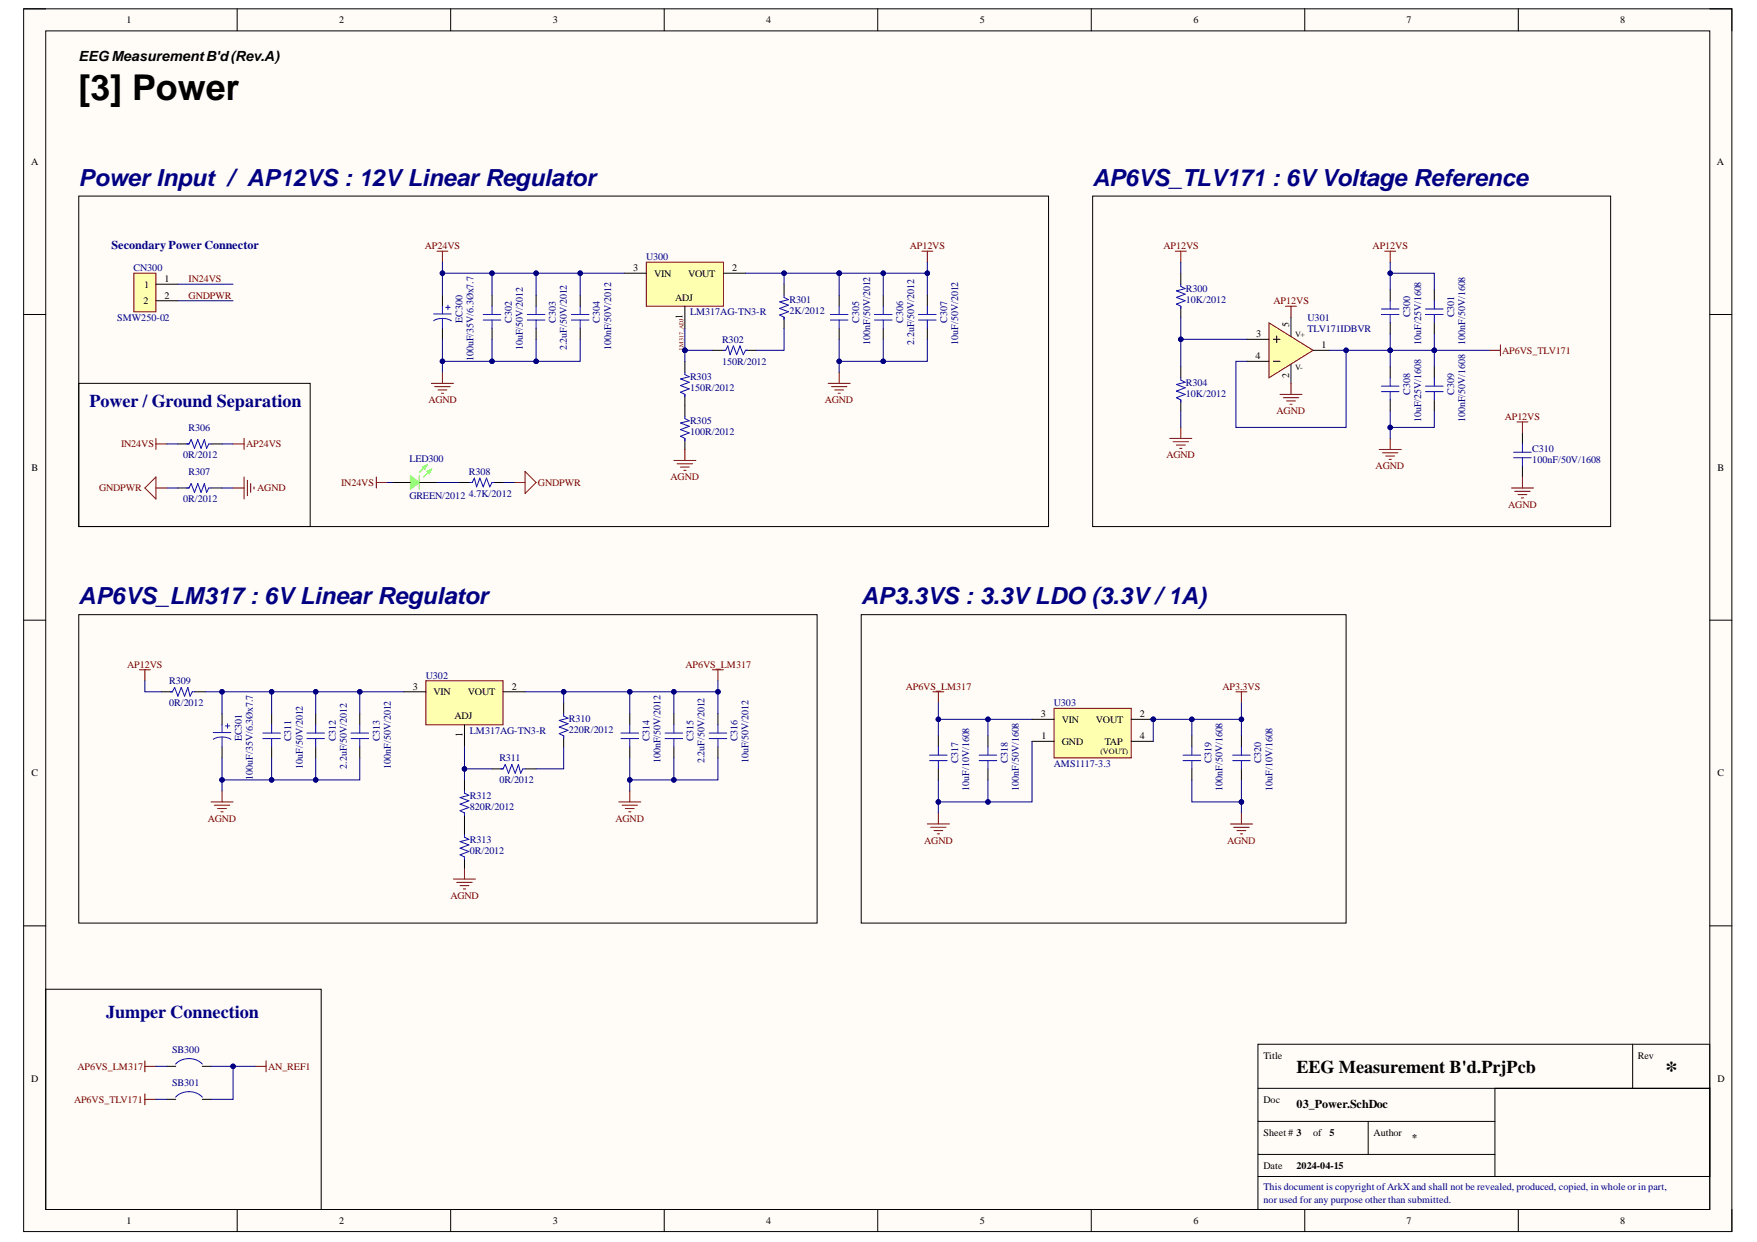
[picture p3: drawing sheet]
<svg xmlns="http://www.w3.org/2000/svg" width="297mm" height="210mm" viewBox="0 0 297 210" stroke-linecap="round" stroke-linejoin="round" font-family="sans-serif">
<path d="M4 1.5h288.8v206.6h-288.8z" fill-rule="evenodd" fill="#fffcf8"/>
<path d="M4 1.5h288.8v206.6h-288.8z" fill="none" stroke="#000" stroke-width=".17"/>
<path d="M7.7 5.2h281.4v199.2h-281.4z" fill-rule="evenodd" fill="#fffcf8"/>
<g fill="none" stroke="#000" stroke-width=".17">
<path d="M4 1.5h3.7M7.7 5.2h281.4v199.2h-281.4zM40.1 1.5v3.7M76.2 1.5v3.7M112.3 1.5v3.7M148.4 1.5v3.7M184.5 1.5v3.7M220.6 1.5v3.7M256.7 1.5v3.7M289.1 1.5h3.7v3.7M4 53.2h3.7M289.1 53.2h3.7"/>
<path d="M66.4 81.5h3M70.9 81.5h3M77.6 81.5h1.9M83.2 81.5h1.8M4 104.8h3.7M289.1 104.8h3.7M4 156.5h3.7M289.1 156.5h3.7M212.7 176.5h76.4v27.9h-76.4zM276 176.5v7.4M212.7 183.9h76.4M212.7 198.8h76.4"/>
<path d="M212.7 189.5h40M212.7 195.1h40M231.3 189.5v5.6M252.7 183.9h36.4v14.9h-36.4zM40.1 204.4v3.7M76.2 204.4v3.7M112.3 204.4v3.7M148.4 204.4v3.7M184.5 204.4v3.7M220.6 204.4v3.7M256.7 204.4v3.7M292.8 204.4v3.7"/>
</g>
<path d="M79.5 81.5h.3l.4-.7 .4 1.5 .5-1.5 .6 1.5 .6-1.5 .5 1.5 .4-.8h.4" fill="none" stroke="#00f" stroke-width=".17"/>
<path d="M63.6 80.6v1.9M63.6 81.5h1.9" fill="none" stroke="#800000" stroke-width=".17"/>
<path d="M70.9 80.4v2.3" fill="none" stroke="#0f0" stroke-width=".17"/>
<path d="M69.4 80.4l1.5 1.1-1.5 1.2z" fill="#0f0"/>
<path d="M71.8 78.9l-.9 1M69.4 80.4l1.5 1.1-1.5 1.2z" fill="none" stroke="#0f0" stroke-width=".17"/>
<path d="M71.4 78.9l.8-.3-.4 .7z" fill="#0f0"/>
<path d="M71.4 78.9l.8-.3-.4 .7zM72.8 79.5l-1.2 1.1" fill="none" stroke="#0f0" stroke-width=".17"/>
<path d="M72.2 79.7l.7-.4-.3 .8z" fill="#0f0"/>
<path d="M72.2 79.7l.7-.4-.3 .8z" fill="none" stroke="#0f0" stroke-width=".17"/>
<path d="M109.3 44.3h13v7.5h-13z" fill-rule="evenodd" fill="#ffffb0"/>
<g fill="none" stroke="#800000" stroke-width=".17">
<path d="M73.9 42.4h1.8M74.8 42.4v1.9M109.3 44.3h13v7.5h-13zM155.8 42.4h1.9M156.8 42.4v1.9M72.9 64.8h3.8M73.5 65.3h2.6M74.1 65.9h1.4M74.6 66.5h.4M74.8 62.9v1.9M113.9 77.8h3.7M114.5 78.4h2.6"/>
<path d="M115 78.9h1.5M115.6 79.5h.4M115.8 76v1.8M140 64.8h3.7M140.6 65.3h2.6M141.1 65.9h1.5M141.7 66.5h.4M141.9 62.9v1.9"/>
</g>
<g fill="none" stroke="#000" stroke-width=".17">
<path d="M13.3 33.1h164v55.9h-164zM74.8 49.9v1.9M74.8 55.5v1.8M83.2 49.9v1.9M83.2 55.5v1.8M90.6 49.9v1.9M90.6 55.5v1.8M98.1 49.9v1.9M98.1 55.5v1.8M105.5 46.2h3.8M115.8 51.8v3.7M120.4 59.2h1.9"/>
<path d="M122.3 46.2h3.7M126 59.2h1.9M132.6 48v1.9M132.6 53.6v1.9M141.9 49.9v1.9M141.9 55.5v1.8M149.3 49.9v1.9M149.3 55.5v1.8M156.8 49.9v1.9M156.8 55.5v1.8M115.8 61.1v1.8M115.8 66.6v3.8"/>
<path d="M115.8 74.1v1.9"/>
</g>
<g fill="none" stroke="#00f" stroke-width=".17">
<path d="M73.3 54.2a2.92 2.92 0 0 1 3 0M73.3 53.1h3M74.8 51.8v1.3M74.8 53.8v1.7M75.4 51.9h.7M75.7 51.6v.7M81.7 53.2h3M81.7 54.1h3M83.2 51.8v1.4M83.2 54.1v1.4M89.1 53.2h3M89.1 54.1h3"/>
<path d="M90.6 51.8v1.4M90.6 54.1v1.4M96.6 53.2h3M96.6 54.1h3M98.1 51.8v1.4M98.1 54.1v1.4M122.3 59.2h.4l.4-.7 .3 1.5 .6-1.5 .5 1.5 .6-1.5 .6 1.5 .3-.8h.4M132.6 49.9v.4l.7 .3-1.5 .4 1.5 .6-1.5 .5 1.5 .6-1.5 .5 .8 .4v.4M140.4 53.2h3M140.4 54.1h3M141.9 51.8v1.4M141.9 54.1v1.4"/>
<path d="M147.8 53.2h3M147.8 54.1h3M149.3 51.8v1.4M149.3 54.1v1.4M155.3 53.2h3M155.3 54.1h3M156.8 51.8v1.4M156.8 54.1v1.4M115.8 62.9v.4l.7 .4-1.5 .3 1.5 .6-1.5 .6 1.5 .5-1.5 .6 .8 .3v.4M115.8 70.4v.3l.7 .4-1.5 .4 1.5 .5-1.5 .6 1.5 .6-1.5 .5 .8 .4v.4"/>
</g>
<path d="M72 115h13v7.5h-13z" fill-rule="evenodd" fill="#ffffb0"/>
<g fill="none" stroke="#800000" stroke-width=".17">
<path d="M23.6 113.2h1.8M24.5 113.2v1.8M72 115h13v7.5h-13zM120.4 113.2h1.9M121.4 113.2v1.8M35.7 135.5h3.7M36.2 136.1h2.6M36.8 136.6h1.5M37.4 137.2h.3M37.5 133.7v1.8M104.6 135.5h3.7M105.2 136.1h2.6"/>
<path d="M105.7 136.6h1.5M106.3 137.2h.4M106.5 133.7v1.8M76.7 148.6h3.7M77.2 149.1h2.6M77.8 149.7h1.5M78.3 150.2h.4M78.5 146.7v1.9M24.5 179.3v1.8M45 179.3v1.8M24.5 184.9v1.8M24.5 180.2h1.9"/>
<path d="M24.5 185.8h1.9M43.1 180.2h1.9"/>
</g>
<g fill="none" stroke="#000" stroke-width=".17">
<path d="M13.3 103.9h124.8v52.1h-124.8zM27.3 116.9h1.8M32.9 116.9h1.8M68.3 116.9h3.7M85 116.9h3.8M95.3 118.8v1.8M37.5 120.6v1.9M37.5 126.2v1.9M45.9 120.6v1.9M45.9 126.2v1.9M53.4 120.6v1.9M53.4 126.2v1.9"/>
<path d="M60.8 120.6v1.9M60.8 126.2v1.9M78.5 122.5v3.7M78.5 131.8v1.9M78.5 137.4v3.7M83.2 129.9h1.8M88.8 129.9h1.8M95.3 124.4v1.8M106.5 120.6v1.9M106.5 126.2v1.9M113.9 120.6v1.9M113.9 126.2v1.9"/>
<path d="M121.4 120.6v1.9M121.4 126.2v1.9M78.5 144.8v1.9M7.7 167.2h46.6v37.2h-46.6zM28.2 180.2h1.5M28.2 185.8h1.5M34.2 180.2h1.5M34.2 185.8h1.5"/>
</g>
<g fill="none" stroke="#00f" stroke-width=".17">
<path d="M28.8 116.9h.3l.4-.7 .6 1.5 .5-1.5 .6 1.5 .6-1.5 .3 1.5 .4-.8h.4M36 125a2.94 2.94 0 0 1 3 0M36 123.8h3M37.5 122.5v1.3M37.5 124.5v1.7M38.1 122.7h.7M38.5 122.3v.8M44.4 123.9h3M44.4 124.8h3M45.9 122.5v1.4M45.9 124.8v1.4M51.9 123.9h3"/>
<path d="M51.9 124.8h3M53.4 122.5v1.4M53.4 124.8v1.4M59.3 123.9h3M59.3 124.8h3M60.8 122.5v1.4M60.8 124.8v1.4M78.5 133.7v.3l.8 .4-1.5 .4 1.5 .5-1.5 .6 1.5 .6-1.5 .5 .7 .4v.4M84.7 129.9h.3l.4-.7 .6 1.5 .5-1.5 .6 1.5 .6-1.5 .3 1.5 .4-.8h.4M95.3 120.6v.4l.7 .4-1.5 .4 1.5 .5-1.5 .6 1.5 .5-1.5 .6 .8 .4v.3M105 123.9h3M105 124.8h3"/>
<path d="M106.5 122.5v1.4M106.5 124.8v1.4M112.4 123.9h3M112.4 124.8h3M113.9 122.5v1.4M113.9 124.8v1.4M119.9 123.9h3M119.9 124.8h3M121.4 122.5v1.4M121.4 124.8v1.4M78.5 141.1v.4l.8 .4-1.5 .3 1.5 .6-1.5 .5 1.5 .6-1.5 .6 .7 .3v.4M29.7 179.8a3.2 3.2 0 0 1 4.5 0"/>
<path d="M29.7 185.4a3.2 3.2 0 0 1 4.5 0"/>
</g>
<circle cx="115.8" cy="59.2" r=".37" fill="#000080"/>
<circle cx="115.8" cy="59.2" r=".37" fill="none" stroke="#000080" stroke-width=".17"/>
<path d="M214.5 54.6l7.5 4.6-7.5 4.7z" fill="#ffffb0"/>
<g fill="none" stroke="#800000" stroke-width=".17">
<path d="M198.7 42.4h1.9M199.6 42.4v1.9M214.5 54.6l7.5 4.6-7.5 4.7zM217.3 51.8h1.9M218.3 51.8v1.8M234.1 42.4h1.9M235 42.4v1.9M251.8 59.2h1.9M253.7 58.3v1.8M26.4 74.1v1.9M26.4 75h1.8M39.4 75h1.9"/>
<path d="M41.3 74.1v1.9M88.8 79.7l1.8 1.8-1.8 1.9zM197.8 74.1h3.7M198.3 74.7h2.6M198.9 75.2h1.5M199.4 75.8h.4M199.6 72.2v1.9M216.4 66.7h3.7M217 67.2h2.6M217.5 67.8h1.5M218.1 68.3h.3M218.3 64.8v1.9"/>
<path d="M233.2 76h3.7M233.7 76.5h2.6M234.3 77.1h1.5M234.8 77.6h.4M235 74.1v1.9M256.5 71.3h1.8M257.4 71.3v1.9M24.5 82.5l1.9-1.9v3.7zM26.4 82.5h1.8M39.4 82.5h1.9M41.3 80.6v3.7M41.8 81.2v2.6"/>
<path d="M42.4 81.7v1.5M42.9 82.3v.4M86.9 81.5h1.9M255.5 82.5h3.7M256.1 83h2.6M256.6 83.6h1.5M257.2 84.2h.4M257.4 80.6v1.9"/>
</g>
<g fill="none" stroke="#000" stroke-width=".17">
<path d="M184.7 33.1h87.6v55.9h-87.6zM199.6 46.2v1.8M199.6 51.8v1.8M210.8 57.3h3.7M215.3 57.3h1.1M215.8 56.8v1.1M218.3 53.6v3.2M222 59.2h2.8M235 49v1.8M235 54.6v1.8M242.5 49v1.8M242.5 54.6v1.8"/>
<path d="M13.3 64.8h39.1v24.2h-39.1zM30.1 75h1.8M35.7 75h1.8M199.6 62v1.9M199.6 67.6v1.8M210.8 61.1h3.7M215.3 61.1h1.1M218.3 61.6v3.2M235 62v1.9M235 67.6v1.8M242.5 62v1.9M242.5 67.6v1.8"/>
<path d="M257.4 73.2v1.8M257.4 78.8v1.8M30.1 82.5h1.8M35.7 82.5h1.8"/>
</g>
<g fill="none" stroke="#00f" stroke-width=".17">
<path d="M199.6 48v.4l.8 .4-1.5 .4 1.5 .5-1.5 .6 1.5 .5-1.5 .6 .7 .4v.3M233.5 52.2h3M233.5 53.2h3M235 50.8v1.4M235 53.2v1.4M241 52.2h3M241 53.2h3M242.5 50.8v1.4M242.5 53.2v1.4M31.6 75h.3l.4-.7 .6 1.5 .5-1.5 .6 1.5 .6-1.5 .3 1.5 .4-.8h.4M199.6 63.9v.3l.8 .4-1.5 .4 1.5 .5-1.5 .6 1.5 .6-1.5 .5 .7 .4v.4M233.5 65.3h3"/>
<path d="M233.5 66.2h3M235 63.9v1.4M235 66.2v1.4M241 65.3h3M241 66.2h3M242.5 63.9v1.4M242.5 66.2v1.4M255.9 76.4h3M255.9 77.4h3M257.4 75v1.4M257.4 77.4v1.4M31.6 82.5h.3l.4-.8 .6 1.5 .5-1.5 .6 1.5 .6-1.5 .3 1.5 .4-.7h.4"/>
</g>
<circle cx="195" cy="121.6" r=".37" fill="#000080"/>
<circle cx="195" cy="121.6" r=".37" fill="none" stroke="#000080" stroke-width=".17"/>
<path d="M178.2 119.7h13v8.4h-13z" fill-rule="evenodd" fill="#ffffb0"/>
<path d="M178.2 119.7h13v8.4h-13z" fill="none" stroke="#800000" stroke-width=".17"/>
<path d="M174.5 121.6h3.7M174.5 125.3h3.7M191.2 121.6h3.8" fill="none" stroke="#000" stroke-width=".17"/>
<circle cx="195" cy="121.6" r=".37" fill="#000080"/>
<circle cx="195" cy="121.6" r=".37" fill="none" stroke="#000080" stroke-width=".17"/>
<path d="M145.6 103.9h82v52.1h-82zM158.6 124.4v1.8M158.6 129.9v1.9M167 124.4v1.8M167 129.9v1.9M191.2 125.3h3.8M201.5 124.4v1.8M201.5 129.9v1.9M209.9 124.4v1.8M209.9 129.9v1.9" fill="none" stroke="#000" stroke-width=".17"/>
<g fill="none" stroke="#00f" stroke-width=".17">
<path d="M157.1 127.6h3M157.1 128.5h3M158.6 126.2v1.4M158.6 128.5v1.4M165.5 127.6h3M165.5 128.5h3M167 126.2v1.4M167 128.5v1.4M200 127.6h3M200 128.6h3M201.5 126.2v1.4M201.5 128.6v1.3"/>
<path d="M208.4 127.6h3M208.4 128.6h3M209.9 126.2v1.4M209.9 128.6v1.3"/>
</g>
<g fill="none" stroke="#800000" stroke-width=".17">
<path d="M157.7 116.9h1.9M158.6 116.9v1.9M208.9 116.9h1.9M209.9 116.9v1.9M156.8 139.3h3.7M157.3 139.8h2.6M158.6 137.4v1.9M208 139.3h3.7M208.6 139.8h2.6M209.9 137.4v1.9M157.9 140.4h1.5M158.4 140.9h.4"/>
<path d="M209.1 140.4h1.5M209.7 140.9h.4"/>
</g>
<path d="M22.6 46.2h3.8v6.5h-3.8z" fill-rule="evenodd" fill="#ffffb0"/>
<path d="M22.6 46.2h3.8v6.5h-3.8z" fill="none" stroke="#800000" stroke-width=".17"/>
<path d="M26.4 48h3.7M26.4 50.8h3.7" fill="none" stroke="#000" stroke-width=".17"/>
<path d="M30.1 48h9.3M30.1 50.8h9.3M83.2 57.3v3.8M65.5 81.5h.9M73.9 81.5h3.7M85 81.5h1.9" fill="none" stroke="#000080" stroke-width=".17"/>
<circle cx="83.2" cy="61.1" r=".37" fill="#000080"/>
<g fill="none" stroke="#000080" stroke-width=".17">
<path d="M90.6 57.3v3.8"/>
<circle cx="83.2" cy="61.1" r=".37"/>
</g>
<circle cx="90.6" cy="61.1" r=".37" fill="#000080"/>
<g fill="none" stroke="#000080" stroke-width=".17">
<path d="M83.2 46.2v3.7"/>
<circle cx="90.6" cy="61.1" r=".37"/>
</g>
<circle cx="83.2" cy="46.2" r=".37" fill="#000080"/>
<g fill="none" stroke="#000080" stroke-width=".17">
<path d="M90.6 46.2v3.7"/>
<circle cx="83.2" cy="46.2" r=".37"/>
</g>
<circle cx="90.6" cy="46.2" r=".37" fill="#000080"/>
<g fill="none" stroke="#000080" stroke-width=".17">
<path d="M98.1 46.2v3.7"/>
<circle cx="90.6" cy="46.2" r=".37"/>
</g>
<circle cx="98.1" cy="46.2" r=".37" fill="#000080"/>
<g fill="none" stroke="#000080" stroke-width=".17">
<path d="M74.8 44.3v1.9"/>
<circle cx="98.1" cy="46.2" r=".37"/>
</g>
<circle cx="74.8" cy="46.2" r=".37" fill="#000080"/>
<g fill="none" stroke="#000080" stroke-width=".17">
<path d="M149.3 46.2v3.7"/>
<circle cx="74.8" cy="46.2" r=".37"/>
</g>
<circle cx="149.3" cy="46.2" r=".37" fill="#000080"/>
<g fill="none" stroke="#000080" stroke-width=".17">
<path d="M141.9 46.2v3.7"/>
<circle cx="149.3" cy="46.2" r=".37"/>
</g>
<circle cx="141.9" cy="46.2" r=".37" fill="#000080"/>
<g fill="none" stroke="#000080" stroke-width=".17">
<path d="M149.3 57.3v3.8"/>
<circle cx="141.9" cy="46.2" r=".37"/>
</g>
<circle cx="149.3" cy="61.1" r=".37" fill="#000080"/>
<g fill="none" stroke="#000080" stroke-width=".17">
<path d="M132.6 55.5v3.7h-4.7M132.6 46.2v1.8"/>
<circle cx="149.3" cy="61.1" r=".37"/>
</g>
<circle cx="132.6" cy="46.2" r=".37" fill="#000080"/>
<g fill="none" stroke="#000080" stroke-width=".17">
<path d="M115.8 59.2h4.6"/>
<circle cx="132.6" cy="46.2" r=".37"/>
</g>
<circle cx="115.8" cy="59.2" r=".37" fill="#000080"/>
<g fill="none" stroke="#000080" stroke-width=".17">
<path d="M156.8 46.2v3.7"/>
<circle cx="115.8" cy="59.2" r=".37"/>
</g>
<circle cx="156.8" cy="46.2" r=".37" fill="#000080"/>
<g fill="none" stroke="#000080" stroke-width=".17">
<path d="M45.9 128.1v3.7"/>
<circle cx="156.8" cy="46.2" r=".37"/>
</g>
<circle cx="45.9" cy="131.8" r=".37" fill="#000080"/>
<g fill="none" stroke="#000080" stroke-width=".17">
<path d="M53.4 128.1v3.7"/>
<circle cx="45.9" cy="131.8" r=".37"/>
</g>
<circle cx="53.4" cy="131.8" r=".37" fill="#000080"/>
<g fill="none" stroke="#000080" stroke-width=".17">
<path d="M45.9 116.9v3.7"/>
<circle cx="53.4" cy="131.8" r=".37"/>
</g>
<circle cx="45.9" cy="116.9" r=".37" fill="#000080"/>
<g fill="none" stroke="#000080" stroke-width=".17">
<path d="M53.4 116.9v3.7"/>
<circle cx="45.9" cy="116.9" r=".37"/>
</g>
<circle cx="53.4" cy="116.9" r=".37" fill="#000080"/>
<g fill="none" stroke="#000080" stroke-width=".17">
<path d="M60.8 116.9v3.7"/>
<circle cx="53.4" cy="116.9" r=".37"/>
</g>
<circle cx="60.8" cy="116.9" r=".37" fill="#000080"/>
<g fill="none" stroke="#000080" stroke-width=".17">
<path d="M113.9 128.1v3.7"/>
<circle cx="60.8" cy="116.9" r=".37"/>
</g>
<circle cx="113.9" cy="131.8" r=".37" fill="#000080"/>
<g fill="none" stroke="#000080" stroke-width=".17">
<path d="M24.5 115v1.9h2.8M34.7 116.9h2.8"/>
<circle cx="113.9" cy="131.8" r=".37"/>
</g>
<circle cx="37.5" cy="116.9" r=".37" fill="#000080"/>
<g fill="none" stroke="#000080" stroke-width=".17">
<path d="M95.3 116.9v1.9M95.3 126.2v3.7h-4.7"/>
<circle cx="37.5" cy="116.9" r=".37"/>
</g>
<circle cx="95.3" cy="116.9" r=".37" fill="#000080"/>
<g fill="none" stroke="#000080" stroke-width=".17">
<path d="M78.5 129.9h4.7"/>
<circle cx="95.3" cy="116.9" r=".37"/>
</g>
<circle cx="78.5" cy="129.9" r=".37" fill="#000080"/>
<g fill="none" stroke="#000080" stroke-width=".17">
<path d="M39.4 180.2v5.6h-3.7"/>
<circle cx="78.5" cy="129.9" r=".37"/>
</g>
<circle cx="39.4" cy="180.2" r=".37" fill="#000080"/>
<g fill="none" stroke="#000080" stroke-width=".17">
<path d="M98.1 57.3v3.8h-23.3M26.4 180.2h1.8M26.4 185.8h1.8"/>
<circle cx="39.4" cy="180.2" r=".37"/>
</g>
<circle cx="74.8" cy="61.1" r=".37" fill="#000080"/>
<circle cx="74.8" cy="61.1" r=".37" fill="none" stroke="#000080" stroke-width=".17"/>
<circle cx="83.2" cy="61.1" r=".37" fill="#000080"/>
<circle cx="83.2" cy="61.1" r=".37" fill="none" stroke="#000080" stroke-width=".17"/>
<circle cx="90.6" cy="61.1" r=".37" fill="#000080"/>
<g fill="none" stroke="#000080" stroke-width=".17">
<path d="M105.5 46.2h-30.7v3.7"/>
<circle cx="90.6" cy="61.1" r=".37"/>
</g>
<circle cx="98.1" cy="46.2" r=".37" fill="#000080"/>
<circle cx="98.1" cy="46.2" r=".37" fill="none" stroke="#000080" stroke-width=".17"/>
<circle cx="90.6" cy="46.2" r=".37" fill="#000080"/>
<circle cx="90.6" cy="46.2" r=".37" fill="none" stroke="#000080" stroke-width=".17"/>
<circle cx="83.2" cy="46.2" r=".37" fill="#000080"/>
<circle cx="83.2" cy="46.2" r=".37" fill="none" stroke="#000080" stroke-width=".17"/>
<circle cx="74.8" cy="46.2" r=".37" fill="#000080"/>
<g fill="none" stroke="#000080" stroke-width=".17">
<path d="M126 46.2h15.9"/>
<circle cx="74.8" cy="46.2" r=".37"/>
</g>
<circle cx="132.6" cy="46.2" r=".37" fill="#000080"/>
<circle cx="132.6" cy="46.2" r=".37" fill="none" stroke="#000080" stroke-width=".17"/>
<circle cx="141.9" cy="46.2" r=".37" fill="#000080"/>
<g fill="none" stroke="#000080" stroke-width=".17">
<path d="M156.8 57.3v3.8h-14.9"/>
<circle cx="141.9" cy="46.2" r=".37"/>
</g>
<circle cx="149.3" cy="61.1" r=".37" fill="#000080"/>
<circle cx="149.3" cy="61.1" r=".37" fill="none" stroke="#000080" stroke-width=".17"/>
<circle cx="141.9" cy="61.1" r=".37" fill="#000080"/>
<g fill="none" stroke="#000080" stroke-width=".17">
<path d="M156.8 44.3v1.9h-14.9"/>
<circle cx="141.9" cy="61.1" r=".37"/>
</g>
<circle cx="141.9" cy="46.2" r=".37" fill="#000080"/>
<circle cx="141.9" cy="46.2" r=".37" fill="none" stroke="#000080" stroke-width=".17"/>
<circle cx="149.3" cy="46.2" r=".37" fill="#000080"/>
<circle cx="149.3" cy="46.2" r=".37" fill="none" stroke="#000080" stroke-width=".17"/>
<circle cx="156.8" cy="46.2" r=".37" fill="#000080"/>
<g fill="none" stroke="#000080" stroke-width=".17">
<path d="M74.8 57.3v5.6"/>
<circle cx="156.8" cy="46.2" r=".37"/>
</g>
<circle cx="74.8" cy="61.1" r=".37" fill="#000080"/>
<g fill="none" stroke="#000080" stroke-width=".17">
<path d="M115.8 55.5v5.6"/>
<circle cx="74.8" cy="61.1" r=".37"/>
</g>
<circle cx="115.8" cy="59.2" r=".37" fill="#000080"/>
<g fill="none" stroke="#000080" stroke-width=".17">
<path d="M141.9 57.3v5.6"/>
<circle cx="115.8" cy="59.2" r=".37"/>
</g>
<circle cx="141.9" cy="61.1" r=".37" fill="#000080"/>
<g fill="none" stroke="#000080" stroke-width=".17">
<path d="M224.8 59.2h2.8v13h-18.7v-11.1h1.9"/>
<circle cx="141.9" cy="61.1" r=".37"/>
</g>
<circle cx="227.6" cy="59.2" r=".37" fill="#000080"/>
<g fill="none" stroke="#000080" stroke-width=".17">
<path d="M199.6 57.3h11.2"/>
<circle cx="227.6" cy="59.2" r=".37"/>
</g>
<circle cx="199.6" cy="57.3" r=".37" fill="#000080"/>
<g fill="none" stroke="#000080" stroke-width=".17">
<path d="M235 56.4v2.8"/>
<circle cx="199.6" cy="57.3" r=".37"/>
</g>
<circle cx="235" cy="59.2" r=".37" fill="#000080"/>
<g fill="none" stroke="#000080" stroke-width=".17">
<path d="M235 59.2v2.8"/>
<circle cx="235" cy="59.2" r=".37"/>
</g>
<circle cx="235" cy="59.2" r=".37" fill="#000080"/>
<g fill="none" stroke="#000080" stroke-width=".17">
<path d="M242.5 56.4v2.8"/>
<circle cx="235" cy="59.2" r=".37"/>
</g>
<circle cx="242.5" cy="59.2" r=".37" fill="#000080"/>
<g fill="none" stroke="#000080" stroke-width=".17">
<path d="M242.5 59.2v2.8"/>
<circle cx="242.5" cy="59.2" r=".37"/>
</g>
<circle cx="242.5" cy="59.2" r=".37" fill="#000080"/>
<g fill="none" stroke="#000080" stroke-width=".17">
<path d="M242.5 69.4v2.8h-7.5"/>
<circle cx="242.5" cy="59.2" r=".37"/>
</g>
<circle cx="235" cy="72.2" r=".37" fill="#000080"/>
<g fill="none" stroke="#000080" stroke-width=".17">
<path d="M235 49v-2.8h7.5v2.8"/>
<circle cx="235" cy="72.2" r=".37"/>
</g>
<circle cx="235" cy="46.2" r=".37" fill="#000080"/>
<g fill="none" stroke="#000080" stroke-width=".17">
<path d="M235 44.3v1.9"/>
<circle cx="235" cy="46.2" r=".37"/>
</g>
<circle cx="235" cy="46.2" r=".37" fill="#000080"/>
<g fill="none" stroke="#000080" stroke-width=".17">
<path d="M199.6 44.3v1.9M28.2 75h1.9M37.5 75h1.9M199.6 69.4v2.8M28.2 82.5h1.9M37.5 82.5h1.9M35.7 180.2h7.4"/>
<circle cx="235" cy="46.2" r=".37"/>
</g>
<circle cx="39.4" cy="180.2" r=".37" fill="#000080"/>
<g fill="none" stroke="#000080" stroke-width=".17">
<path d="M227.6 59.2h24.2"/>
<circle cx="39.4" cy="180.2" r=".37"/>
</g>
<circle cx="242.5" cy="59.2" r=".37" fill="#000080"/>
<circle cx="242.5" cy="59.2" r=".37" fill="none" stroke="#000080" stroke-width=".17"/>
<circle cx="235" cy="59.2" r=".37" fill="#000080"/>
<circle cx="235" cy="59.2" r=".37" fill="none" stroke="#000080" stroke-width=".17"/>
<circle cx="227.6" cy="59.2" r=".37" fill="#000080"/>
<g fill="none" stroke="#000080" stroke-width=".17">
<path d="M60.8 128.1v3.7h-23.3"/>
<circle cx="227.6" cy="59.2" r=".37"/>
</g>
<circle cx="37.5" cy="131.8" r=".37" fill="#000080"/>
<circle cx="37.5" cy="131.8" r=".37" fill="none" stroke="#000080" stroke-width=".17"/>
<circle cx="45.9" cy="131.8" r=".37" fill="#000080"/>
<circle cx="45.9" cy="131.8" r=".37" fill="none" stroke="#000080" stroke-width=".17"/>
<circle cx="53.4" cy="131.8" r=".37" fill="#000080"/>
<g fill="none" stroke="#000080" stroke-width=".17">
<path d="M68.3 116.9h-30.8v3.7"/>
<circle cx="53.4" cy="131.8" r=".37"/>
</g>
<circle cx="60.8" cy="116.9" r=".37" fill="#000080"/>
<circle cx="60.8" cy="116.9" r=".37" fill="none" stroke="#000080" stroke-width=".17"/>
<circle cx="53.4" cy="116.9" r=".37" fill="#000080"/>
<circle cx="53.4" cy="116.9" r=".37" fill="none" stroke="#000080" stroke-width=".17"/>
<circle cx="45.9" cy="116.9" r=".37" fill="#000080"/>
<circle cx="45.9" cy="116.9" r=".37" fill="none" stroke="#000080" stroke-width=".17"/>
<circle cx="37.5" cy="116.9" r=".37" fill="#000080"/>
<g fill="none" stroke="#000080" stroke-width=".17">
<path d="M199.6 53.6v8.4"/>
<circle cx="37.5" cy="116.9" r=".37"/>
</g>
<circle cx="199.6" cy="57.3" r=".37" fill="#000080"/>
<g fill="none" stroke="#000080" stroke-width=".17">
<path d="M235 69.4v4.7"/>
<circle cx="199.6" cy="57.3" r=".37"/>
</g>
<circle cx="235" cy="72.2" r=".37" fill="#000080"/>
<g fill="none" stroke="#000080" stroke-width=".17">
<path d="M37.5 128.1v5.6"/>
<circle cx="235" cy="72.2" r=".37"/>
</g>
<circle cx="37.5" cy="131.8" r=".37" fill="#000080"/>
<g fill="none" stroke="#000080" stroke-width=".17">
<path d="M78.5 126.2v5.6"/>
<circle cx="37.5" cy="131.8" r=".37"/>
</g>
<circle cx="78.5" cy="129.9" r=".37" fill="#000080"/>
<g fill="none" stroke="#000080" stroke-width=".17">
<path d="M158.6 121.6v2.8"/>
<circle cx="78.5" cy="129.9" r=".37"/>
</g>
<circle cx="158.6" cy="121.6" r=".37" fill="#000080"/>
<g fill="none" stroke="#000080" stroke-width=".17">
<path d="M167 131.8v3.7"/>
<circle cx="158.6" cy="121.6" r=".37"/>
</g>
<circle cx="167" cy="135.5" r=".37" fill="#000080"/>
<g fill="none" stroke="#000080" stroke-width=".17">
<path d="M167 121.6v2.8"/>
<circle cx="167" cy="135.5" r=".37"/>
</g>
<circle cx="167" cy="121.6" r=".37" fill="#000080"/>
<g fill="none" stroke="#000080" stroke-width=".17">
<path d="M201.5 121.6v2.8"/>
<circle cx="167" cy="121.6" r=".37"/>
</g>
<circle cx="201.5" cy="121.6" r=".37" fill="#000080"/>
<g fill="none" stroke="#000080" stroke-width=".17">
<path d="M201.5 131.8v3.7h8.4v-3.7"/>
<circle cx="201.5" cy="121.6" r=".37"/>
</g>
<circle cx="209.9" cy="135.5" r=".37" fill="#000080"/>
<g fill="none" stroke="#000080" stroke-width=".17">
<path d="M209.9 135.5v1.9"/>
<circle cx="209.9" cy="135.5" r=".37"/>
</g>
<circle cx="209.9" cy="135.5" r=".37" fill="#000080"/>
<g fill="none" stroke="#000080" stroke-width=".17">
<path d="M209.9 118.8v2.8"/>
<circle cx="209.9" cy="135.5" r=".37"/>
</g>
<circle cx="209.9" cy="121.6" r=".37" fill="#000080"/>
<g fill="none" stroke="#000080" stroke-width=".17">
<path d="M121.4 128.1v3.7h-14.9"/>
<circle cx="209.9" cy="121.6" r=".37"/>
</g>
<circle cx="113.9" cy="131.8" r=".37" fill="#000080"/>
<circle cx="113.9" cy="131.8" r=".37" fill="none" stroke="#000080" stroke-width=".17"/>
<circle cx="106.5" cy="131.8" r=".37" fill="#000080"/>
<g fill="none" stroke="#000080" stroke-width=".17">
<path d="M106.5 128.1v5.6"/>
<circle cx="106.5" cy="131.8" r=".37"/>
</g>
<circle cx="106.5" cy="131.8" r=".37" fill="#000080"/>
<g fill="none" stroke="#000080" stroke-width=".17">
<path d="M106.5 116.9v3.7"/>
<circle cx="106.5" cy="131.8" r=".37"/>
</g>
<circle cx="106.5" cy="116.9" r=".37" fill="#000080"/>
<g fill="none" stroke="#000080" stroke-width=".17">
<path d="M113.9 116.9v3.7"/>
<circle cx="106.5" cy="116.9" r=".37"/>
</g>
<circle cx="113.9" cy="116.9" r=".37" fill="#000080"/>
<g fill="none" stroke="#000080" stroke-width=".17">
<path d="M121.4 116.9v3.7"/>
<circle cx="113.9" cy="116.9" r=".37"/>
</g>
<circle cx="121.4" cy="116.9" r=".37" fill="#000080"/>
<g fill="none" stroke="#000080" stroke-width=".17">
<path d="M121.4 115v1.9h-32.6"/>
<circle cx="121.4" cy="116.9" r=".37"/>
</g>
<circle cx="95.3" cy="116.9" r=".37" fill="#000080"/>
<circle cx="95.3" cy="116.9" r=".37" fill="none" stroke="#000080" stroke-width=".17"/>
<circle cx="106.5" cy="116.9" r=".37" fill="#000080"/>
<circle cx="106.5" cy="116.9" r=".37" fill="none" stroke="#000080" stroke-width=".17"/>
<circle cx="113.9" cy="116.9" r=".37" fill="#000080"/>
<circle cx="113.9" cy="116.9" r=".37" fill="none" stroke="#000080" stroke-width=".17"/>
<circle cx="121.4" cy="116.9" r=".37" fill="#000080"/>
<g fill="none" stroke="#000080" stroke-width=".17">
<path d="M174.5 125.3v10.2h-15.9"/>
<circle cx="121.4" cy="116.9" r=".37"/>
</g>
<circle cx="167" cy="135.5" r=".37" fill="#000080"/>
<circle cx="167" cy="135.5" r=".37" fill="none" stroke="#000080" stroke-width=".17"/>
<circle cx="158.6" cy="135.5" r=".37" fill="#000080"/>
<g fill="none" stroke="#000080" stroke-width=".17">
<path d="M158.6 118.8v2.8h15.9"/>
<circle cx="158.6" cy="135.5" r=".37"/>
</g>
<circle cx="167" cy="121.6" r=".37" fill="#000080"/>
<circle cx="167" cy="121.6" r=".37" fill="none" stroke="#000080" stroke-width=".17"/>
<circle cx="158.6" cy="121.6" r=".37" fill="#000080"/>
<g fill="none" stroke="#000080" stroke-width=".17">
<path d="M209.9 124.4v-2.8h-14.9v3.7"/>
<circle cx="158.6" cy="121.6" r=".37"/>
</g>
<circle cx="195" cy="121.6" r=".37" fill="#000080"/>
<circle cx="195" cy="121.6" r=".37" fill="none" stroke="#000080" stroke-width=".17"/>
<circle cx="201.5" cy="121.6" r=".37" fill="#000080"/>
<circle cx="201.5" cy="121.6" r=".37" fill="none" stroke="#000080" stroke-width=".17"/>
<circle cx="209.9" cy="121.6" r=".37" fill="#000080"/>
<g fill="none" stroke="#000080" stroke-width=".17">
<path d="M158.6 131.8v5.6"/>
<circle cx="209.9" cy="121.6" r=".37"/>
</g>
<circle cx="158.6" cy="135.5" r=".37" fill="#000080"/>
<circle cx="158.6" cy="135.5" r=".37" fill="none" stroke="#000080" stroke-width=".17"/>
<text font-size="6" x="13.3" y="17">[3] Power</text>
<text font-size="4.1" x="281.5" y="182.2">*</text>
<g font-size="4" fill="#000080">
<text x="13.3" y="31.4">Power Input / AP12VS : 12V Linear Regulator</text>
<text x="184.7" y="31.4">AP6VS_TLV171 : 6V Voltage Reference</text>
<text x="13.3" y="102.1">AP6VS_LM317 : 6V Linear Regulator</text>
<text x="145.6" y="102.1">AP3.3VS : 3.3V LDO (3.3V / 1A)</text>
</g>
<g font-size="3" fill="#000080">
<text x="15.1" y="68.8">Power / Ground Separation</text>
<text x="17.9" y="172.1">Jumper Connection</text>
</g>
<text font-size="3" x="219.2" y="181.4">EEG Measurement B'd.PrjPcb</text>
<text font-size="2.4" x="13.3" y="10.3">EEGMeasurementB'd(Rev.A)</text>
<text font-size="2" fill="#000080" x="18.9" y="42">Secondary Power Connector</text>
<text font-size="2" x="219.2" y="187.2">03_Power.SchDoc</text>
<g font-size="1.7">
<text x="21.4" y="3.9">1</text>
<text x="57.4" y="3.9">2</text>
<text x="93.5" y="3.9">3</text>
<text x="129.5" y="3.9">4</text>
<text x="165.6" y="3.9">5</text>
<text x="201.8" y="3.9">6</text>
<text x="237.8" y="3.9">7</text>
<text x="273.9" y="3.9">8</text>
<text x="5.2" y="27.9">A</text>
<text x="290.3" y="27.9">A</text>
<text x="27.8" y="47.7">1</text>
<text x="107" y="45.8">3</text>
<text x="110.6" y="46.7">VIN</text>
<text x="116.3" y="46.7">VOUT</text>
<text x="123.8" y="45.8">2</text>
<text x="24.3" y="51.4">2</text>
<text x="24.4" y="48.6">1</text>
<text x="27.8" y="50.5">2</text>
<text x="114.1" y="50.8">ADJ</text>
<text x="115.4" y="53.8" transform="rotate(-90 115.4 53.8)">1</text>
<text x="212.3" y="57">3</text>
<text x="217.9" y="55.3" transform="rotate(-90 217.9 55.3)">5</text>
<text x="223.4" y="58.8">1</text>
<text x="212.3" y="60.7">4</text>
<text x="217.9" y="63.9" transform="rotate(-90 217.9 63.9)">2</text>
<text x="5.3" y="79.5">B</text>
<text x="290.3" y="79.5">B</text>
<text x="69.8" y="116.6">3</text>
<text x="73.3" y="117.5">VIN</text>
<text x="79.1" y="117.5">VOUT</text>
<text x="86.5" y="116.6">2</text>
<text x="76.8" y="121.5">ADJ</text>
<text x="78.2" y="124.6" transform="rotate(-90 78.2 124.6)">1</text>
<text x="176" y="121.2">3</text>
<text x="176.1" y="124.9">1</text>
<text x="179.5" y="122.1">VIN</text>
<text x="179.5" y="125.9">GND</text>
<text x="185.3" y="122.1">VOUT</text>
<text x="186.8" y="125.9">TAP</text>
<text x="192.7" y="121.2">2</text>
<text x="192.7" y="124.9">4</text>
<text x="5.3" y="131.2">C</text>
<text x="290.3" y="131.2">C</text>
<text x="213.6" y="178.9">Title</text>
<text x="276.9" y="178.9">Rev</text>
<text x="5.2" y="182.8">D</text>
<text x="290.3" y="182.8">D</text>
<text x="213.6" y="186.4">Doc</text>
<text x="213.6" y="192">Sheet # 3</text>
<text x="222" y="192">of</text>
<text x="224.8" y="192">5</text>
<text x="232.2" y="192">Author</text>
<text x="213.6" y="197.5">Date</text>
<text x="219.2" y="197.5">2024-04-15</text>
<text x="238.7" y="192.9">*</text>
<text x="21.4" y="206.8">1</text>
<text x="57.4" y="206.8">2</text>
<text x="93.5" y="206.8">3</text>
<text x="129.5" y="206.8">4</text>
<text x="165.6" y="206.8">5</text>
<text x="201.8" y="206.8">6</text>
<text x="237.8" y="206.8">7</text>
<text x="273.9" y="206.8">8</text>
</g>
<g font-size="1.7" fill="#000080">
<text x="22.6" y="45.8">CN300</text>
<text x="109.2" y="43.9">U300</text>
<text x="116.7" y="53.2">LM317AG-TN3-R</text>
<text x="133.5" y="51.2">R301</text>
<text x="133.5" y="53.1">2K/2012</text>
<text x="200.5" y="49.4">R300</text>
<text x="200.5" y="51.2">10K/2012</text>
<text x="238.4" y="53.6" transform="rotate(-90 238.4 53.6)">C300</text>
<text x="245.8" y="53.6" transform="rotate(-90 245.8 53.6)">C301</text>
<text x="19.8" y="54.2">SMW250-02</text>
<text x="78.2" y="54.5" transform="rotate(-90 78.2 54.5)">EC300</text>
<text x="86.5" y="54.5" transform="rotate(-90 86.5 54.5)">C302</text>
<text x="88.4" y="59.2" transform="rotate(-90 88.4 59.2)">10uF/50V/2012</text>
<text x="94" y="54.5" transform="rotate(-90 94 54.5)">C303</text>
<text x="95.9" y="59.2" transform="rotate(-90 95.9 59.2)">2.2uF/50V/2012</text>
<text x="101.4" y="54.5" transform="rotate(-90 101.4 54.5)">C304</text>
<text x="103.3" y="59.2" transform="rotate(-90 103.3 59.2)">100nF/50V/2012</text>
<text x="122.1" y="57.9">R302</text>
<text x="145.3" y="54.5" transform="rotate(-90 145.3 54.5)">C305</text>
<text x="147.1" y="58.2" transform="rotate(-90 147.1 58.2)">100nF/50V/2012</text>
<text x="152.7" y="54.5" transform="rotate(-90 152.7 54.5)">C306</text>
<text x="154.6" y="58.2" transform="rotate(-90 154.6 58.2)">2.2uF/50V/2012</text>
<text x="160.1" y="54.5" transform="rotate(-90 160.1 54.5)">C307</text>
<text x="162" y="58.2" transform="rotate(-90 162 58.2)">10uF/50V/2012</text>
<text x="221.1" y="54.2">U301</text>
<text x="221.1" y="56">TLV171IDBVR</text>
<text x="240.3" y="58.2" transform="rotate(-90 240.3 58.2)">10uF/25V/1608</text>
<text x="247.7" y="58.2" transform="rotate(-90 247.7 58.2)">100nF/50V/1608</text>
<text x="80" y="61" transform="rotate(-90 80 61)">100uF/35V/6.3Øx7.7</text>
<text x="116.7" y="64.2">R303</text>
<text x="122.1" y="61.6">150R/2012</text>
<text x="200.5" y="65.2">R304</text>
<text x="116.7" y="71.7">R305</text>
<text x="116.7" y="66.1">150R/2012</text>
<text x="200.5" y="67">10K/2012</text>
<text x="238.4" y="66.7" transform="rotate(-90 238.4 66.7)">C308</text>
<text x="240.3" y="71.3" transform="rotate(-90 240.3 71.3)">10uF/25V/1608</text>
<text x="245.8" y="66.7" transform="rotate(-90 245.8 66.7)">C309</text>
<text x="247.7" y="71.3" transform="rotate(-90 247.7 71.3)">100nF/50V/1608</text>
<text x="31" y="77.4">0R/2012</text>
<text x="31.9" y="72.8">R306</text>
<text x="116.7" y="73.5">100R/2012</text>
<text x="259" y="76.3">C310</text>
<text x="31.9" y="80.2">R307</text>
<text x="69.2" y="78">LED300</text>
<text x="79.3" y="80.2">R308</text>
<text x="79.3" y="83.9">4.7K/2012</text>
<text x="259" y="78.2">100nF/50V/1608</text>
<text x="31" y="84.9">0R/2012</text>
<text x="69.2" y="84.4">GREEN/2012</text>
<text x="28.6" y="115.6">R309</text>
<text x="28.6" y="119.4">0R/2012</text>
<text x="72" y="114.7">U302</text>
<text x="178.2" y="119.4">U303</text>
<text x="40.9" y="125.3" transform="rotate(-90 40.9 125.3)">EC301</text>
<text x="49.2" y="125.3" transform="rotate(-90 49.2 125.3)">C311</text>
<text x="56.8" y="125.3" transform="rotate(-90 56.8 125.3)">C312</text>
<text x="64.2" y="125.3" transform="rotate(-90 64.2 125.3)">C313</text>
<text x="79.4" y="124">LM317AG-TN3-R</text>
<text x="96.2" y="122">R310</text>
<text x="96.2" y="123.8">220R/2012</text>
<text x="109.8" y="125.3" transform="rotate(-90 109.8 125.3)">C314</text>
<text x="117.3" y="125.3" transform="rotate(-90 117.3 125.3)">C315</text>
<text x="124.7" y="125.3" transform="rotate(-90 124.7 125.3)">C316</text>
<text x="42.7" y="131.8" transform="rotate(-90 42.7 131.8)">100uF/35V/6.3Øx7.7</text>
<text x="51.2" y="129.9" transform="rotate(-90 51.2 129.9)">10uF/50V/2012</text>
<text x="58.6" y="129.9" transform="rotate(-90 58.6 129.9)">2.2uF/50V/2012</text>
<text x="66.1" y="129.9" transform="rotate(-90 66.1 129.9)">100nF/50V/2012</text>
<text x="84.4" y="128.6">R311</text>
<text x="111.7" y="129" transform="rotate(-90 111.7 129)">100nF/50V/2012</text>
<text x="119.1" y="129" transform="rotate(-90 119.1 129)">2.2uF/50V/2012</text>
<text x="126.6" y="129" transform="rotate(-90 126.6 129)">10uF/50V/2012</text>
<text x="162" y="129" transform="rotate(-90 162 129)">C317</text>
<text x="170.4" y="129" transform="rotate(-90 170.4 129)">C318</text>
<text x="178.2" y="129.6">AMS1117-3.3</text>
<text x="204.8" y="129" transform="rotate(-90 204.8 129)">C319</text>
<text x="213.2" y="129" transform="rotate(-90 213.2 129)">C320</text>
<text x="79.4" y="135">R312</text>
<text x="79.4" y="136.8">820R/2012</text>
<text x="84.4" y="132.4">0R/2012</text>
<text x="163.9" y="133.6" transform="rotate(-90 163.9 133.6)">10uF/10V/1608</text>
<text x="172.2" y="133.6" transform="rotate(-90 172.2 133.6)">100nF/50V/1608</text>
<text x="206.7" y="133.6" transform="rotate(-90 206.7 133.6)">100nF/50V/1608</text>
<text x="215.1" y="133.6" transform="rotate(-90 215.1 133.6)">10uF/10V/1608</text>
<text x="79.4" y="142.4">R313</text>
<text x="79.4" y="144.3">0R/2012</text>
<text x="29.1" y="178">SB300</text>
<text x="29.1" y="183.6">SB301</text>
<text x="213.6" y="201.1">This document is copyright ofArkX and shall not be revealed, produced, copied, in whole or in part,</text>
<text x="213.6" y="203.3">nor used for any purpose other than submitted.</text>
</g>
<g font-size="1.7" fill="#800000">
<text x="31.9" y="47.7">IN24VS</text>
<text x="71.8" y="42.1">AP24VS</text>
<text x="153.8" y="42.1">AP12VS</text>
<text x="196.7" y="42.1">AP12VS</text>
<text x="232.1" y="42.1">AP12VS</text>
<text x="31.9" y="50.5">GNDPWR</text>
<text x="215.3" y="51.4">AP12VS</text>
<text x="254" y="59.8">AP6VS_TLV171</text>
<text x="72.4" y="68.1">AGND</text>
<text x="139.4" y="68.1">AGND</text>
<text x="215.8" y="70">AGND</text>
<text x="254.4" y="70.9">AP12VS</text>
<text x="20.5" y="75.6">IN24VS</text>
<text x="41.6" y="75.6">AP24VS</text>
<text x="197.2" y="77.4">AGND</text>
<text x="16.8" y="83">GNDPWR</text>
<text x="43.5" y="83">AGND</text>
<text x="57.7" y="82.1">IN24VS</text>
<text x="90.9" y="82.1">GNDPWR</text>
<text x="113.4" y="81.1">AGND</text>
<text x="232.6" y="79.3">AGND</text>
<text x="255" y="85.8">AGND</text>
<text x="21.5" y="112.8">AP12VS</text>
<text x="115.9" y="112.8">AP6VS_LM317</text>
<text x="153.1" y="116.6">AP6VS_LM317</text>
<text x="206.7" y="116.6">AP3.3VS</text>
<text x="35.1" y="138.9">AGND</text>
<text x="104.1" y="138.9">AGND</text>
<text x="156.3" y="142.6">AGND</text>
<text x="207.4" y="142.6">AGND</text>
<text x="76.1" y="151.9">AGND</text>
<text x="13.1" y="180.8">AP6VS_LM317</text>
<text x="45.3" y="180.8">AN_REF1</text>
<text x="12.5" y="186.4">AP6VS_TLV171</text>
</g>
<g font-size="1.4">
<text x="218.9" y="56.9">V+</text>
<text x="218.9" y="62.5">V-</text>
<text x="186" y="127.4">(VOUT)</text>
</g>
<text font-size="1" fill="#800000" x="115.6" y="59.2" transform="rotate(-90 115.6 59.2)">LM317_ADJ</text>
</svg>
